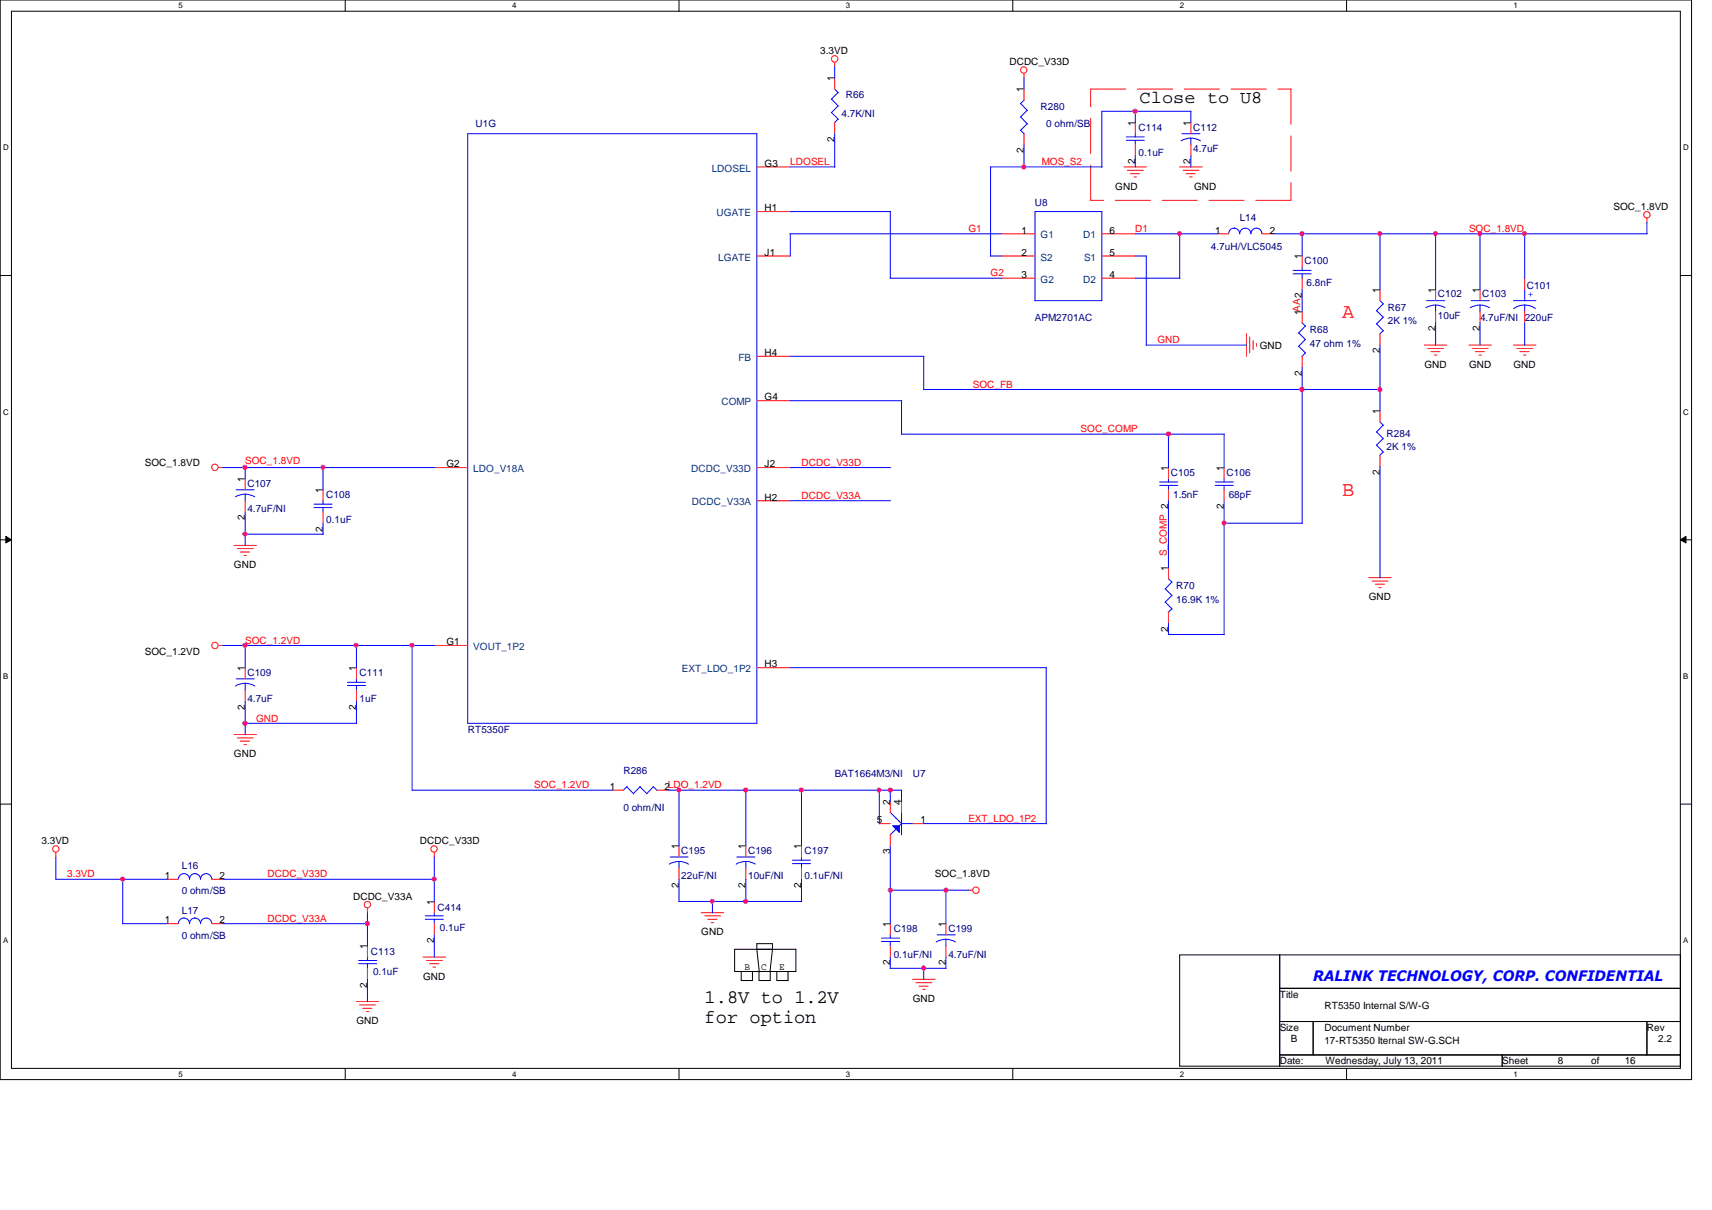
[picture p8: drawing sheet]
<svg xmlns="http://www.w3.org/2000/svg" width="297mm" height="210mm" viewBox="0 0 297 210" stroke-linecap="round" stroke-linejoin="round" font-family="sans-serif">
<path d="M0 0h293.5v187.3h-293.5zM2 1.9h289.5v183.4h-289.5z" fill="none" stroke="#000" stroke-width=".17"/>
<g fill="#fff">
<path d="M30.9 .2h.8v1.5h-.8z"/>
<path d="M30.9 185.5h.8v1.6h-.8z"/>
</g>
<path d="M59.9 0v1.9M59.9 185.3v2" fill="none" stroke="#000" stroke-width=".17"/>
<g fill="#fff">
<path d="M88.9 .2h.7v1.5h-.7z"/>
<path d="M88.9 185.5h.7v1.6h-.7z"/>
</g>
<path d="M117.8 0v1.9M117.8 185.3v2" fill="none" stroke="#000" stroke-width=".17"/>
<g fill="#fff">
<path d="M146.8 .2h.7v1.5h-.7z"/>
<path d="M146.8 185.5h.7v1.6h-.7z"/>
</g>
<path d="M175.7 0v1.9M175.7 185.3v2" fill="none" stroke="#000" stroke-width=".17"/>
<g fill="#fff">
<path d="M204.7 .2h.7v1.5h-.7z"/>
<path d="M204.7 185.5h.7v1.6h-.7z"/>
</g>
<path d="M233.6 0v1.9M233.6 185.3v2" fill="none" stroke="#000" stroke-width=".17"/>
<g fill="#fff">
<path d="M262.6 .2h.8v1.5h-.8z"/>
<path d="M262.6 185.5h.8v1.6h-.8z"/>
<path d="M.5 24.8h1v1.6h-1z"/>
<path d="M292.1 24.8h.9v1.6h-.9z"/>
<path d="M.5 70.7h1v1.5h-1z"/>
<path d="M292.1 70.7h.9v1.5h-.9z"/>
</g>
<path d="M0 47.8h2M291.5 47.8h2" fill="none" stroke="#000" stroke-width=".17"/>
<g fill="#fff">
<path d="M.5 116.5h.9v1.6h-.9z"/>
<path d="M292.1 116.5h.8v1.6h-.8z"/>
</g>
<path d="M0 93.6h2M1 93l1 .6-1 .6zM291.5 93.6l1-.6v1.2zM291.5 93.6h2" fill="none" stroke="#000" stroke-width=".17"/>
<path d="M1 93l1 .6-1 .6zM291.5 93.6l1-.6v1.2z" fill="#000"/>
<g fill="#fff">
<path d="M.5 162.4h.9v1.5h-.9z"/>
<path d="M292.1 162.4h.8v1.5h-.8z"/>
</g>
<g fill="none" stroke="#000" stroke-width=".17">
<path d="M0 139.5h2M291.5 139.5h2M127.5 164.7h10.6v3.8h-10.6zM128.6 168.5v1.6h2v-1.6M131.3 164.7v-1h2.7v1M131.7 168.5v1.6h1.9v-1.6M134.8 168.5v1.6h1.9v-1.6M204.7 165.7h86.8v19.3h-86.8zM222 171.4h69.5M222 165.7v19.3M222 177.2h69.5M227.8 177.2v5.8"/>
<path d="M285.7 177.2v5.8M222 183h69.5M260.6 183v2"/>
</g>
<path d="M131.3 164.7l.4 3.9M134 164.7l-.4 3.9" fill="none" stroke="#000" stroke-width=".17" stroke-dasharray="6.1 2"/>
<path d="M189.2 15.5h34.8M224 15.5v19.3M189.2 34.8v-19.3M224 34.8h-34.8" fill="none" stroke="#f00" stroke-width=".17" stroke-dasharray="6.1 2"/>
<g fill="none" stroke="#f00" stroke-width=".17">
<path d="M144.8 10.8v.8M144.8 13.5v2M177.7 12.7v.9M177.7 15.5v1.9M131.3 29h5.8M131.3 36.7h5.8M144.8 21.3v1.9M177.7 23.2v1.9M195 29h3.9M195.6 29.5h2.8M196.1 30.1h1.6M196.8 30.7h.4"/>
<path d="M197 21.3v1.9M197 25.1v2M204.7 29h3.9M205.3 29.5h2.7M205.8 30.1h1.6M206.4 30.7h.4M285.7 37.8v.9M131.3 44.4h5.8M173.8 40.6h5.8M173.8 44.4h5.8M173.8 48.3h5.8M191.2 40.6h5.8"/>
<path d="M191.2 44.4h5.8M191.2 48.3h5.8M211.2 40.6h2M216.3 57.9v3.9M216.8 58.5v2.7M217.4 59.1v1.6M218 59.6v.5M218.9 40.6h2M225.9 54.1v1.9M239.4 50.2v2M239.4 57.9v2M247.1 59.9h3.9"/>
<path d="M249.1 50.2v2M249.1 54.1v1.9M254.9 59.9h3.9M256.8 50.2v2M256.8 54.1v1.9M262.6 59.9h3.9M264.5 48.3v1.9M264.5 54.1v1.9M131.3 61.8h5.8M131.3 69.5h5.8M225.9 61.8v1.9M247.7 60.5h2.8"/>
<path d="M248.3 61h1.5M248.9 61.6h.4M255.4 60.5h2.8M256 61h1.6M256.6 61.6h.4M263.2 60.5h2.7M263.7 61h1.6M264.3 61.6h.4M37.9 81.1h.8M40.6 94.6h3.9M41.2 95.2h2.7M41.7 95.8h1.6"/>
<path d="M42.3 96.4h.5M42.5 83v2M42.5 86.9v1.9M75.3 81.1h5.8M131.3 81.1h5.8M131.3 86.9h5.8M202.7 98.5v1.9M212.4 81.1v1.9M212.4 85v1.9M37.9 112h.8M42.5 115.8v2M42.5 119.7v1.9"/>
<path d="M61.8 115.8v2M61.8 119.7v1.9M75.3 112h5.8M131.3 115.8h5.8M202.7 106.2v1.9M237.5 100.2h3.9M238.1 100.8h2.7M238.6 101.3h1.6M239.2 101.9h.4M40.6 127.4h3.9M41.2 128h2.7M41.7 128.6h1.6"/>
<path d="M42.3 129.2h.5M9.7 147.9v.8M29 152.5h1.9M36.7 152.5h1.9M63.8 157.5v.9M75.3 147.9v.8M75.3 156.4v1.9M117.8 146.7v2M117.8 150.6v1.9M121.7 158.3h3.9M122.3 158.9h2.7M122.8 159.5h1.6"/>
<path d="M129.4 146.7v2M129.4 150.6v1.9M168 154.4h.8M61.8 173.7h3.9M62.4 174.3h2.7M62.9 174.9h1.6M63.6 175.5h.4M73.4 166h3.9M74 166.6h2.7M74.5 167.2h1.6M75.1 167.8h.5M75.3 160.2v2"/>
<path d="M123.4 160.1h.4M154.5 160.2v2M154.5 164.1v1.9M158.4 169.9h3.9M158.9 170.5h2.8M159.5 171.1h1.5M160.1 171.6h.4M164.1 160.2v2M164.1 164.1v1.9"/>
<circle cx="144.8" cy="10.2" r=".56"/>
<circle cx="177.6" cy="12.1" r=".56"/>
<circle cx="285.7" cy="37.2" r=".56"/>
<circle cx="37.3" cy="81.1" r=".56"/>
<circle cx="37.3" cy="112" r=".56"/>
<circle cx="9.7" cy="147.3" r=".56"/>
<circle cx="63.7" cy="156.9" r=".56"/>
<circle cx="75.3" cy="147.3" r=".56"/>
<circle cx="169.3" cy="154.4" r=".56"/>
</g>
<g fill="none" stroke="#00f" stroke-width=".17">
<path d="M144.3 17.2l1.2 1.2M144.3 19.5l1.2 1.2M144.8 15.5l.7 .6M145.4 16l-1.2 1.2M145.4 18.4l-1.2 1.2M177.1 17.9l1.2 1.3M177.7 17.4l-.7 .6M178.2 19.1l-1.2 1.2M81.1 23.2h50.2v102.3h-50.2zM145.4 20.7l-.6 .6M177.1 20.3l1.2 1.2M177.1 22.6l.6 .6"/>
<path d="M178.2 21.5l-1.2 1.1M179.6 36.7h11.6v15.5h-11.6zM195.4 23.7h3.1M195.4 24.3h3.1M197 23.2v.5M197 24.3v.8M213.2 40.6a.92 .92 0 0 1 .9-1 .98 .98 0 0 1 1 1 .97 .97 0 0 1 1-1 .97 .97 0 0 1 .9 1 .95 .95 0 0 1 1-1 .95 .95 0 0 1 .9 1M225.3 57.7l1.2 1.2M225.9 56l.6 .6M226.5 56.6l-1.2 1.2M226.5 58.9l-1.2 1.2M238.8 53.9l1.2 1.2"/>
<path d="M238.8 56.2l1.2 1.2M239.4 52.2l.6 .5M240 52.7l-1.2 1.2M240 55l-1.2 1.2M240 57.4l-.6 .6M247.5 52.2h3.2M249.1 52.9l.8 .1 .8 .4M249.1 52.9l-.7 .1-1 .4M249.1 52.9v1.2M255.3 52.2h3.1M256.8 52.9l.8 .1 .8 .4M256.8 52.9l-.7 .1-1 .4"/>
<path d="M256.8 52.9v1.2M262.6 52.2h3.9M264.5 52.9l.8 .1 1.1 .5M264.5 52.9l-1.2 .2-.7 .5M264.5 50.2v2M264.5 52.9v1.2M225.3 60.1l1.2 1.2M226.5 61.2l-.6 .6M41 85h3.1M42.5 85.7l.9 .1 .8 .4M42.5 85.7l-.7 .1-1 .4M42.5 85.7v1.2"/>
<path d="M210.9 83.6h3.1M210.9 84.2h3.1M212.4 83v.6M212.4 84.2v.8M41 117.8h3.1M42.5 118.5l.9 .2 .8 .3M42.5 118.5l-.7 .1-1 .4M42.5 118.5v1.3M60.3 118.4h3.1M60.3 118.9h3.1M61.8 117.7v.7M61.8 118.9v.9"/>
<path d="M202.2 102.2l1.2 1.1M202.2 104.4l1.2 1.3M202.7 100.4l.7 .6M203.3 101l-1.2 1.2M203.3 103.3l-1.2 1.2M203.3 105.6l-.6 .6M30.9 152.5a.97 .97 0 0 1 1-.9 .97 .97 0 0 1 1 .9 .92 .92 0 0 1 .9-.9 .98 .98 0 0 1 1 .9 .97 .97 0 0 1 1-.9 .97 .97 0 0 1 .9 .9M73.8 158.9h3.1M73.8 159.5h3.1M75.3 158.3v.6M75.3 159.5v.8M116.3 148.7h3.1"/>
<path d="M117.8 149.4l.9 .2 .8 .3M117.8 149.4l-.7 .1-1 .4M117.8 149.4v1.2M127.8 148.7h3.2M129.4 149.4l.9 .2 .8 .3M129.4 149.4l-.7 .1-1 .4M129.4 149.4v1.2M152.9 162.7h3.2M152.9 163.3h3.2M154.5 162.1v.6M154.5 163.3v.8M162.6 162.2h3.1"/>
<path d="M164.1 162.9l.9 .2 .8 .3M164.1 162.9l-.7 .1-1 .4M164.1 162.9v1.2"/>
</g>
<path d="M154.9 143.3h1.1v1.1z" fill="#00f"/>
<g fill="none" stroke="#00f" stroke-width=".17">
<path d="M144.8 11.6v2M177.7 13.5v2M197 19.3v2M206.6 19.3v2M206.7 19.3h-15.5v9.7M137.1 29h7.8M137.1 36.7h17.4M144.8 23.2v5.8M154.5 36.7v11.6M177.7 25.1v3.9M191.2 29h-19.3v15.4M197 27.1v1.9"/>
<path d="M205.1 23.2h3.1M206.6 24l.9 .1 .8 .3M206.6 24h-.7l-1 .4M206.6 24v1.1M206.6 27.1v1.9M285.7 38.6v2M137.1 40.6h36.7M137.1 40.6v3.8M154.5 48.3h19.3M171.9 44.4h1.9M197 40.6h14.3M197 48.3h7.7"/>
<path d="M197 44.4h1.9M198.9 44.4v15.5M198.9 59.9h17.4M204.7 40.6v7.7M220.9 40.6h64.9M224.4 46.9h3.1M224.4 47.5h3.1M225.9 40.6v3.8M225.9 46.3v.6M225.9 47.5v.8M225.9 50.2v3.9M239.4 40.6v9.6"/>
<path d="M239.4 59.9v11.4M249.1 40.6v9.6M249.1 56v3.9M256.8 40.6v9.6M256.8 56v3.9M264.5 40.6v7.7M264.5 56v3.9M137.1 69.5h19.4M137.1 61.8h23.2M156.4 69.5v5.9M156.4 75.3h56M160.3 61.8v5.8"/>
<path d="M160.3 67.6h79.2M202.7 75.3v5.9M212.4 75.3v5.9M225.9 63.7v27.1M238.8 74.9l1.2 1.2M238.8 77.2l1.2 1.2M239.4 73.2l.6 .6M240 73.7l-1.2 1.3M240 76.1l-1.2 1.2M240 78.4l-.6 .6M38.6 81.1h36.8M42.5 81.1v2"/>
<path d="M42.5 88.8v5.9M42.5 92.7h13.6M54.5 87.5h3.1M54.5 88.1h3.1M56 81.1v3.9M56 86.8v.7M56 88.1v.8M56 90.8v1.9M137.1 81.1h17.4M137.1 86.9h17.4M201.2 83.6h3.1M201.2 84.2h3.1"/>
<path d="M202.7 83v.6M202.7 84.2v.8M202.7 86.9v11.6M212.4 86.9v23.2M212.4 90.8h13.6M239.4 80.9v19.3M38.6 112h36.8M42.5 112v3.9M61.8 112v3.9M71.5 112v25.1M137.1 115.8h44.5M181.5 115.8v27.1"/>
<path d="M202.7 108.1v2h9.7M42.5 125.5h19.4M42.5 121.6v5.9M61.8 121.6v3.9M71.5 137.1h34.8M108.8 136.5l1.1 1.2M108.8 136.4l-.6 .7M111 136.5l1.3 1.2M111.1 136.4l-1.2 1.3M113.4 136.5l.6 .6M113.4 136.4l-1.2 1.3M115.9 137.1h40.6"/>
<path d="M117.8 137.1v9.7M129.4 137.1v9.7M139.1 137.1v9.7M152.6 137.1v5.8M154.5 137.1v2M156.4 137.1v2M9.7 152.5h19.3M9.7 148.7v3.9M21.3 152.5v7.8M38.6 152.5h36.8M63.8 158.3v5.8M75.3 148.7v7.7"/>
<path d="M117.8 156.4h21.3M117.8 152.5v3.9M123.6 156.4v2M129.4 152.5v3.9M137.5 149.2h3.1M137.5 149.8h3.1M139.1 148.6v.6M139.1 149.8v.8M139.1 152.5v3.9M154.4 140.9l2 2h2M154.5 146.7v13.6M154.5 154.4h13.6"/>
<path d="M154.9 143.3h1.1v1.1zM155.5 143.8l-1.1 1M156.4 140.9v3.9M156.5 142.8l-.5 .5M160.3 142.9h21.3M164.1 154.4v5.9M21.3 160.2h7.7M30.9 160.2a.97 .97 0 0 1 1-.9 .97 .97 0 0 1 1 .9 .92 .92 0 0 1 .9-.9 .98 .98 0 0 1 1 .9 .97 .97 0 0 1 1-.9 .97 .97 0 0 1 .9 .9M38.6 160.2h25.2M62.2 166.6h3.2M62.2 167.2h3.2M63.8 166v.6"/>
<path d="M63.8 167.2v.8M63.8 169.9v3.9M75.3 162.2v3.9M154.4 168h9.7M154.5 166v2M160.3 168v1.9M164.1 166v2"/>
</g>
<g fill="none" stroke="#f00" stroke-width=".17">
<path d="M206.6 21.3v1.9M206.6 25.1v2M225.9 44.4v2M225.9 48.3v1.9M239.4 71.2v2M239.4 79v1.9M56 85v1.9M56 88.8v2M202.7 81.1v1.9M202.7 85v1.9M106.2 137.1h2M114 137.1h1.9"/>
<path d="M154.5 139v1.9M156.4 139v1.9M139.1 146.7v2M139.1 150.6v1.9M152.6 142.9h1.9M154.5 144.8v1.9M158.4 142.9h1.9M29 160.2h1.9M36.7 160.2h1.9M63.8 164.1v1.9M63.8 168v1.9"/>
</g>
<circle cx="204.6" cy="40.5" r=".37" fill="#f0f"/>
<circle cx="204.6" cy="40.5" r=".37" fill="none" stroke="#f0f" stroke-width=".17"/>
<circle cx="212.4" cy="90.7" r=".38" fill="#f0f"/>
<circle cx="212.4" cy="90.7" r=".38" fill="none" stroke="#f0f" stroke-width=".17"/>
<circle cx="21.3" cy="152.5" r=".37" fill="#f0f"/>
<circle cx="21.3" cy="152.5" r=".37" fill="none" stroke="#f0f" stroke-width=".17"/>
<circle cx="42.5" cy="111.9" r=".37" fill="#f0f"/>
<circle cx="42.5" cy="111.9" r=".37" fill="none" stroke="#f0f" stroke-width=".17"/>
<circle cx="196.9" cy="19.3" r=".38" fill="#f0f"/>
<circle cx="196.9" cy="19.3" r=".38" fill="none" stroke="#f0f" stroke-width=".17"/>
<circle cx="239.4" cy="67.6" r=".38" fill="#f0f"/>
<circle cx="239.4" cy="67.6" r=".38" fill="none" stroke="#f0f" stroke-width=".17"/>
<circle cx="152.5" cy="137" r=".37" fill="#f0f"/>
<circle cx="152.5" cy="137" r=".37" fill="none" stroke="#f0f" stroke-width=".17"/>
<circle cx="154.5" cy="154.4" r=".38" fill="#f0f"/>
<circle cx="154.5" cy="154.4" r=".38" fill="none" stroke="#f0f" stroke-width=".17"/>
<circle cx="164.1" cy="154.4" r=".38" fill="#f0f"/>
<circle cx="164.1" cy="154.4" r=".38" fill="none" stroke="#f0f" stroke-width=".17"/>
<circle cx="117.8" cy="137" r=".37" fill="#f0f"/>
<circle cx="117.8" cy="137" r=".37" fill="none" stroke="#f0f" stroke-width=".17"/>
<circle cx="63.7" cy="160.2" r=".37" fill="#f0f"/>
<circle cx="63.7" cy="160.2" r=".37" fill="none" stroke="#f0f" stroke-width=".17"/>
<circle cx="42.5" cy="125.5" r=".38" fill="#f0f"/>
<circle cx="42.5" cy="125.5" r=".38" fill="none" stroke="#f0f" stroke-width=".17"/>
<circle cx="129.4" cy="137" r=".37" fill="#f0f"/>
<circle cx="129.4" cy="137" r=".37" fill="none" stroke="#f0f" stroke-width=".17"/>
<circle cx="139" cy="137" r=".37" fill="#f0f"/>
<circle cx="139" cy="137" r=".37" fill="none" stroke="#f0f" stroke-width=".17"/>
<circle cx="75.3" cy="152.5" r=".37" fill="#f0f"/>
<circle cx="75.3" cy="152.5" r=".37" fill="none" stroke="#f0f" stroke-width=".17"/>
<circle cx="202.7" cy="75.3" r=".37" fill="#f0f"/>
<circle cx="202.7" cy="75.3" r=".37" fill="none" stroke="#f0f" stroke-width=".17"/>
<circle cx="61.8" cy="111.9" r=".37" fill="#f0f"/>
<circle cx="61.8" cy="111.9" r=".37" fill="none" stroke="#f0f" stroke-width=".17"/>
<circle cx="239.4" cy="40.5" r=".37" fill="#f0f"/>
<circle cx="239.4" cy="40.5" r=".37" fill="none" stroke="#f0f" stroke-width=".17"/>
<circle cx="256.8" cy="40.5" r=".37" fill="#f0f"/>
<circle cx="256.8" cy="40.5" r=".37" fill="none" stroke="#f0f" stroke-width=".17"/>
<circle cx="249.1" cy="40.5" r=".37" fill="#f0f"/>
<circle cx="249.1" cy="40.5" r=".37" fill="none" stroke="#f0f" stroke-width=".17"/>
<circle cx="225.9" cy="40.5" r=".37" fill="#f0f"/>
<circle cx="225.9" cy="40.5" r=".37" fill="none" stroke="#f0f" stroke-width=".17"/>
<circle cx="264.5" cy="40.5" r=".37" fill="#f0f"/>
<circle cx="264.5" cy="40.5" r=".37" fill="none" stroke="#f0f" stroke-width=".17"/>
<circle cx="42.5" cy="81.1" r=".38" fill="#f0f"/>
<circle cx="42.5" cy="81.1" r=".38" fill="none" stroke="#f0f" stroke-width=".17"/>
<circle cx="225.9" cy="67.6" r=".38" fill="#f0f"/>
<circle cx="225.9" cy="67.6" r=".38" fill="none" stroke="#f0f" stroke-width=".17"/>
<circle cx="56" cy="81.1" r=".38" fill="#f0f"/>
<circle cx="56" cy="81.1" r=".38" fill="none" stroke="#f0f" stroke-width=".17"/>
<circle cx="71.5" cy="111.9" r=".37" fill="#f0f"/>
<circle cx="71.5" cy="111.9" r=".37" fill="none" stroke="#f0f" stroke-width=".17"/>
<circle cx="42.5" cy="92.6" r=".37" fill="#f0f"/>
<circle cx="42.5" cy="92.6" r=".37" fill="none" stroke="#f0f" stroke-width=".17"/>
<circle cx="123.6" cy="156.4" r=".37" fill="#f0f"/>
<circle cx="123.6" cy="156.4" r=".37" fill="none" stroke="#f0f" stroke-width=".17"/>
<circle cx="154.5" cy="137" r=".37" fill="#f0f"/>
<circle cx="154.5" cy="137" r=".37" fill="none" stroke="#f0f" stroke-width=".17"/>
<circle cx="177.6" cy="29" r=".38" fill="#f0f"/>
<circle cx="177.6" cy="29" r=".38" fill="none" stroke="#f0f" stroke-width=".17"/>
<circle cx="160.2" cy="167.9" r=".38" fill="#f0f"/>
<circle cx="160.2" cy="167.9" r=".38" fill="none" stroke="#f0f" stroke-width=".17"/>
<circle cx="129.4" cy="156.4" r=".37" fill="#f0f"/>
<circle cx="129.4" cy="156.4" r=".37" fill="none" stroke="#f0f" stroke-width=".17"/>
<g font-size="3.7" fill="#f00">
<text x="232.9" y="55.2">A</text>
<text x="232.9" y="86">B</text>
</g>
<g font-size="3.3">
<text x="122.3" y="174.1">1.8V to 1.2V</text>
<text x="122.3" y="177.5">for option</text>
</g>
<text font-size="3.1" x="197.7" y="17.9">Close to U8</text>
<text font-size="2.5" fill="#00f" x="227.8" y="170.1">RALINK TECHNOLOGY, CORP. CONFIDENTIAL</text>
<g font-size="1.7">
<text x="142.3" y="9.4">3.3VD</text>
<text x="175.1" y="11.3">DCDC_V33D</text>
<text x="144.8" y="14.1" transform="rotate(-90 144.8 14.1)">1</text>
<text x="177.6" y="16" transform="rotate(-90 177.6 16)">1</text>
<text x="196.9" y="21.8" transform="rotate(-90 196.9 21.8)">1</text>
<text x="206.6" y="21.8" transform="rotate(-90 206.6 21.8)">1</text>
<text x="132.7" y="28.9">G3</text>
<text x="144.8" y="24.6" transform="rotate(-90 144.8 24.6)">2</text>
<text x="177.6" y="26.6" transform="rotate(-90 177.6 26.6)">2</text>
<text x="196.9" y="28.5" transform="rotate(-90 196.9 28.5)">2</text>
<text x="206.6" y="28.5" transform="rotate(-90 206.6 28.5)">2</text>
<text x="193.5" y="32.9">GND</text>
<text x="207.2" y="32.9">GND</text>
<text x="132.7" y="36.7">H1</text>
<text x="177.2" y="40.5">1</text>
<text x="192.5" y="40.5">6</text>
<text x="210.9" y="40.5">1</text>
<text x="220.3" y="40.5">2</text>
<text x="279.9" y="36.4">SOC_1.8VD</text>
<text x="132.7" y="44.4">J1</text>
<text x="177.2" y="44.4">2</text>
<text x="192.5" y="44.4">5</text>
<text x="225.9" y="45" transform="rotate(-90 225.9 45)">1</text>
<text x="177.2" y="48.2">3</text>
<text x="192.5" y="48.2">4</text>
<text x="239.4" y="50.8" transform="rotate(-90 239.4 50.8)">1</text>
<text x="249" y="50.8" transform="rotate(-90 249 50.8)">1</text>
<text x="256.7" y="50.8" transform="rotate(-90 256.7 50.8)">1</text>
<text x="225.9" y="54.7" transform="rotate(-90 225.9 54.7)">1AA2</text>
<text x="249" y="57.4" transform="rotate(-90 249 57.4)">2</text>
<text x="256.7" y="57.4" transform="rotate(-90 256.7 57.4)">2</text>
<text x="132.7" y="61.8">H4</text>
<text x="218.6" y="60.5">GND</text>
<text x="225.9" y="65.2" transform="rotate(-90 225.9 65.2)">2</text>
<text x="239.4" y="61.3" transform="rotate(-90 239.4 61.3)">2</text>
<text x="247.1" y="63.8">GND</text>
<text x="254.9" y="63.8">GND</text>
<text x="262.6" y="63.8">GND</text>
<text x="132.7" y="69.5">G4</text>
<text x="239.4" y="71.8" transform="rotate(-90 239.4 71.8)">1</text>
<text x="25.1" y="80.8">SOC_1.8VD</text>
<text x="42.5" y="83.6" transform="rotate(-90 42.5 83.6)">1</text>
<text x="77.5" y="81.1">G2</text>
<text x="132.7" y="81.1">J2</text>
<text x="202.7" y="81.7" transform="rotate(-90 202.7 81.7)">1</text>
<text x="212.3" y="81.7" transform="rotate(-90 212.3 81.7)">1</text>
<text x="239.4" y="82.3" transform="rotate(-90 239.4 82.3)">2</text>
<text x="56" y="85.5" transform="rotate(-90 56 85.5)">1</text>
<text x="132.7" y="86.8">H2</text>
<text x="212.3" y="88.3" transform="rotate(-90 212.3 88.3)">2</text>
<text x="42.5" y="90.3" transform="rotate(-90 42.5 90.3)">2</text>
<text x="56" y="92.2" transform="rotate(-90 56 92.2)">2</text>
<text x="40.6" y="98.6">GND</text>
<text x="202.7" y="99.1" transform="rotate(-90 202.7 99.1)">1</text>
<text x="237.5" y="104.1">GND</text>
<text x="25.1" y="113.6">SOC_1.2VD</text>
<text x="77.5" y="111.9">G1</text>
<text x="202.7" y="109.6" transform="rotate(-90 202.7 109.6)">2</text>
<text x="42.5" y="116.4" transform="rotate(-90 42.5 116.4)">1</text>
<text x="61.8" y="116.4" transform="rotate(-90 61.8 116.4)">1</text>
<text x="132.7" y="115.8">H3</text>
<text x="42.5" y="123.1" transform="rotate(-90 42.5 123.1)">2</text>
<text x="61.8" y="123.1" transform="rotate(-90 61.8 123.1)">2</text>
<text x="40.6" y="131.4">GND</text>
<text x="105.8" y="137">1</text>
<text x="115.3" y="137">2LDO_1.2VD</text>
<text x="152.1" y="142.8">5</text>
<text x="154.4" y="139.6" transform="rotate(-90 154.4 139.6)">2</text>
<text x="156.4" y="139.6" transform="rotate(-90 156.4 139.6)">4</text>
<text x="159.7" y="142.8">1</text>
<text x="7.2" y="146.4">3.3VD</text>
<text x="72.9" y="146.4">DCDC_V33D</text>
<text x="117.8" y="147.3" transform="rotate(-90 117.8 147.3)">1</text>
<text x="129.4" y="147.3" transform="rotate(-90 129.4 147.3)">1</text>
<text x="139" y="147.3" transform="rotate(-90 139 147.3)">1</text>
<text x="154.4" y="148.2" transform="rotate(-90 154.4 148.2)">3</text>
<text x="28.6" y="152.5">1</text>
<text x="38.1" y="152.5">2</text>
<text x="117.8" y="154" transform="rotate(-90 117.8 154)">2</text>
<text x="129.4" y="154" transform="rotate(-90 129.4 154)">2</text>
<text x="139" y="154" transform="rotate(-90 139 154)">2</text>
<text x="162.2" y="152.2">SOC_1.8VD</text>
<text x="28.6" y="160.2">1</text>
<text x="38.1" y="160.2">2</text>
<text x="61.3" y="156">DCDC_V33A</text>
<text x="75.3" y="157" transform="rotate(-90 75.3 157)">1</text>
<text x="154.4" y="160.8" transform="rotate(-90 154.4 160.8)">1</text>
<text x="164.1" y="160.8" transform="rotate(-90 164.1 160.8)">1</text>
<text x="63.7" y="164.7" transform="rotate(-90 63.7 164.7)">1</text>
<text x="75.3" y="163.6" transform="rotate(-90 75.3 163.6)">2</text>
<text x="121.7" y="162.2">GND</text>
<text x="154.4" y="167.5" transform="rotate(-90 154.4 167.5)">2</text>
<text x="164.1" y="167.5" transform="rotate(-90 164.1 167.5)">2</text>
<text x="63.7" y="171.4" transform="rotate(-90 63.7 171.4)">2</text>
<text x="73.4" y="170">GND</text>
<text x="129.2" y="168.2">B</text>
<text x="132.1" y="168.2">C</text>
<text x="135.2" y="168.2">E</text>
<text x="158.4" y="173.8">GND</text>
<text x="222" y="173.1">Title</text>
<text x="61.8" y="177.7">GND</text>
<text x="222" y="178.8">Size</text>
<text x="229.8" y="175">RT5350 Internal S/W-G</text>
<text x="229.8" y="178.8">Document Number</text>
<text x="285.7" y="178.8">Rev</text>
<text x="222" y="184.6">Date:</text>
<text x="224" y="180.8">B</text>
<text x="229.8" y="181.1">17-RT5350 Iternal SW-G.SCH</text>
<text x="230" y="184.6">Wednesday, July 13, 2011</text>
<text x="260.6" y="184.6">Sheet</text>
<text x="270.3" y="184.6">8</text>
<text x="276.1" y="184.6">of</text>
<text x="281.9" y="184.6">16</text>
<text x="287.7" y="180.8">2.2</text>
</g>
<g font-size="1.7" fill="#000080">
<text x="146.8" y="17.1">R66</text>
<text x="82.5" y="22.1">U1G</text>
<text x="146" y="20.4">4.7K/NI</text>
<text x="180.5" y="19">R280</text>
<text x="181.5" y="22.1">0 ohm/SB</text>
<text x="197.5" y="22.6">C114</text>
<text x="207" y="22.6">C112</text>
<text x="197.5" y="27.1">0.1uF</text>
<text x="207" y="26.3">4.7uF</text>
<text x="179.6" y="35.8">U8</text>
<text x="215.1" y="38.3">L14</text>
<text x="210.1" y="43.3">4.7uH/VLC5045</text>
<text x="226.3" y="45.8">C100</text>
<text x="226.7" y="49.7">6.8nF</text>
<text x="240.8" y="53.9">R67</text>
<text x="249.5" y="51.6">C102</text>
<text x="257.2" y="51.6">C103</text>
<text x="264.9" y="50.1">C101</text>
<text x="179.6" y="55.7">APM2701AC</text>
<text x="227.3" y="57.8">R68</text>
<text x="240.8" y="56.3">2K 1%</text>
<text x="249.5" y="55.3">10uF</text>
<text x="256.8" y="55.7">4.7uF/NI 220uF</text>
<text x="227.3" y="60.1">47 ohm 1%</text>
<text x="240.6" y="75.7">R284</text>
<text x="203.2" y="82.5">C105</text>
<text x="212.8" y="82.5">C106</text>
<text x="240.6" y="78.1">2K 1%</text>
<text x="42.9" y="84.5">C107</text>
<text x="42.9" y="88.9">4.7uF/NI</text>
<text x="56.6" y="86.4">C108</text>
<text x="203.5" y="86.4">1.5nF</text>
<text x="213.2" y="86.4">68pF</text>
<text x="56.6" y="90.8">0.1uF</text>
<text x="204.1" y="102.2">R70</text>
<text x="204.1" y="104.5">16.9K 1%</text>
<text x="42.9" y="117.3">C109</text>
<text x="62.4" y="117.3">C111</text>
<text x="42.9" y="121.7">4.7uF</text>
<text x="62.4" y="121.7">1uF</text>
<text x="81.1" y="127.1">RT5350F</text>
<text x="108.2" y="134.2">R286</text>
<text x="144.8" y="134.8">BAT1664M3/NI</text>
<text x="158.4" y="134.8">U7</text>
<text x="108.2" y="140.6">0 ohm/NI</text>
<text x="118.2" y="148.1">C195</text>
<text x="129.8" y="148.1">C196</text>
<text x="139.6" y="148.1">C197</text>
<text x="31.5" y="150.8">L16</text>
<text x="31.5" y="155.1">0 ohm/SB</text>
<text x="118.2" y="152.6">22uF/NI</text>
<text x="129.8" y="152.6">10uF/NI</text>
<text x="139.6" y="152.6">0.1uF/NI</text>
<text x="31.5" y="158.6">L17</text>
<text x="75.9" y="158">C414</text>
<text x="76.3" y="161.5">0.1uF</text>
<text x="155.1" y="161.7">C198</text>
<text x="164.5" y="161.7">C199</text>
<text x="31.5" y="162.8">0 ohm/SB</text>
<text x="64.3" y="165.7">C113</text>
<text x="155.1" y="166.1">0.1uF/NI</text>
<text x="164.5" y="166.1">4.7uF/NI</text>
<text x="64.7" y="169.2">0.1uF</text>
</g>
<g font-size="1.7" fill="#004080">
<text x="123.5" y="29.8">LDOSEL</text>
<text x="124.3" y="37.5">UGATE</text>
<text x="180.5" y="41.4">G1</text>
<text x="188" y="41.4">D1</text>
<text x="124.6" y="45.2">LGATE</text>
<text x="180.5" y="45.2">S2</text>
<text x="188.1" y="45.2">S1</text>
<text x="180.5" y="49.1">G2</text>
<text x="188" y="49.1">D2</text>
<text x="128.1" y="62.6">FB</text>
<text x="125.2" y="70.3">COMP</text>
<text x="82.1" y="81.9">LDO_V18A</text>
<text x="119.9" y="81.9">DCDC_V33D</text>
<text x="120.1" y="87.7">DCDC_V33A</text>
<text x="82.1" y="112.8">VOUT_1P2</text>
<text x="118.3" y="116.6">EXT_LDO_1P2</text>
</g>
<g font-size="1.7" fill="#f00">
<text x="137.1" y="28.7">LDOSEL</text>
<text x="180.8" y="28.7">MOS_S2</text>
<text x="168" y="40.2">G1</text>
<text x="197" y="40.2">D1</text>
<text x="254.9" y="40.2">SOC_1.8VD</text>
<text x="171.9" y="48">G2</text>
<text x="200.8" y="59.5">GND</text>
<text x="168.8" y="67.3">SOC_FB</text>
<text x="187.5" y="75">SOC_COMP</text>
<text x="42.5" y="80.6">SOC_1.8VD</text>
<text x="139.1" y="80.8">DCDC_V33D</text>
<text x="139.1" y="86.6">DCDC_V33A</text>
<text x="202.4" y="96.5" transform="rotate(-90 202.4 96.5)">S_COMP 2</text>
<text x="42.5" y="111.7">SOC_1.2VD</text>
<text x="44.4" y="125.2">GND</text>
<text x="92.7" y="136.7">SOC_1.2VD</text>
<text x="168" y="142.5">EXT_LDO_1P2</text>
<text x="11.6" y="152.2">3.3VD</text>
<text x="46.4" y="152.2">DCDC_V33D</text>
<text x="46.4" y="159.9">DCDC_V33A</text>
</g>
<text font-size="1.7" fill="#00f" x="265.1" y="51.6">+</text>
<g font-size="1.4">
<text x="30.9" y="1.4">5</text>
<text x="88.9" y="1.4">4</text>
<text x="146.8" y="1.4">3</text>
<text x="204.7" y="1.4">2</text>
<text x="262.6" y="1.4">1</text>
<text x=".5" y="26.1">D</text>
<text x="292.1" y="26.1">D</text>
<text x=".5" y="71.9">C</text>
<text x="292.1" y="71.9">C</text>
<text x=".5" y="117.8">B</text>
<text x="292.1" y="117.8">B</text>
<text x=".5" y="163.6">A</text>
<text x="292.1" y="163.6">A</text>
<text x="30.9" y="186.8">5</text>
<text x="88.9" y="186.8">4</text>
<text x="146.8" y="186.8">3</text>
<text x="204.7" y="186.8">2</text>
<text x="262.6" y="186.8">1</text>
</g>
</svg>
